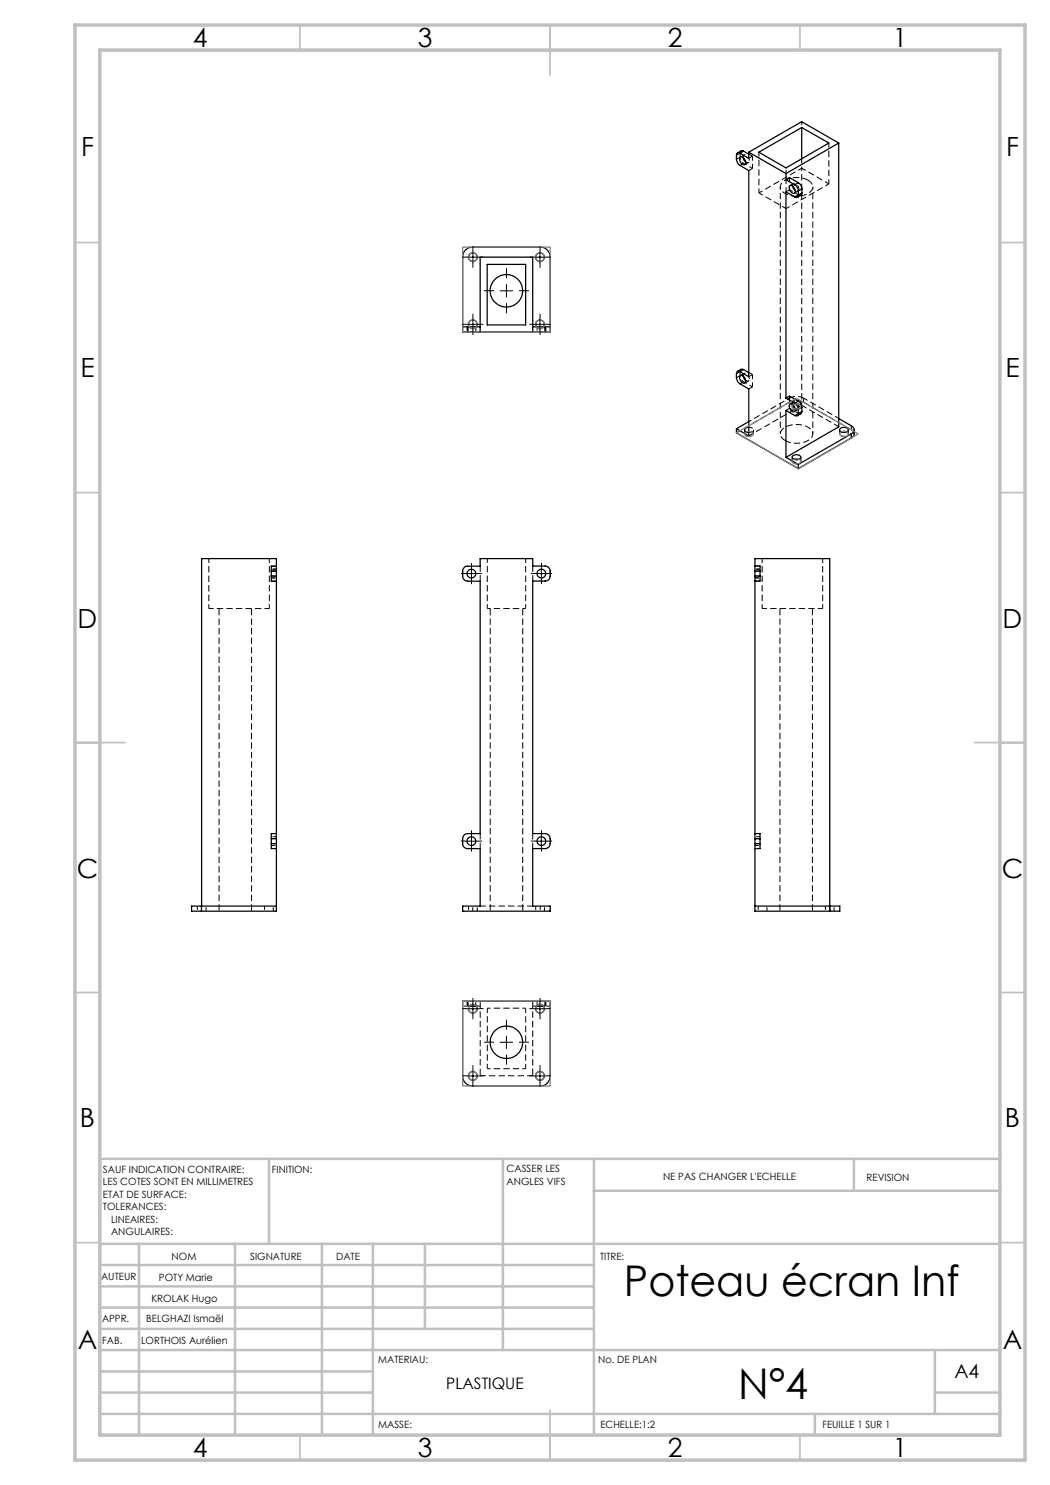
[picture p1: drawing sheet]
<svg xmlns="http://www.w3.org/2000/svg" width="210mm" height="297mm" viewBox="0 0 210 297" stroke-linecap="round" stroke-linejoin="round" font-family="sans-serif">
<path d="M161.6 36a4.5 4.5 0 0 0-5.3 .7 1.49 1.49 0 0 0 1 2.2 4.5 4.5 0 0 0 5.1-.9 1.36 1.36 0 0 0-.8-2M160.7 79.6a3.1 3.1 0 0 0-2.8 0M157 88.1a4.5 4.5 0 0 0 5.4-.7 1.49 1.49 0 0 0-1.1-2.1 4.5 4.5 0 0 0-5 .8 1.36 1.36 0 0 0 .7 2M157.9 80.4a3.1 3.1 0 0 1 2.8 0M96 113.2v3M106.5 116.2v-3M96 166.7v3M106.5 169.7v-3M106.5 181.2h-10.5M106.5 215.2h-10.5" fill="none" stroke="#000" stroke-width=".2" stroke-dasharray="1.3 .6" stroke-dashoffset=".1" stroke-linecap="butt"/>
<g fill="none" stroke="#000" stroke-width=".2" stroke-dasharray="1.3 .6" stroke-dashoffset=".4" stroke-linecap="butt">
<path d="M148 30.6l-.7 .4M148 31.4l-.7 .4M148 30.6v.8M148.7 32.7l-.7 .4M148.8 31l-.7 .4M149 32.9l.7-.4M149.8 30.8l.7 .4M149.9 32.1a.96 .96 0 0 0-1.1-1.1l-.2 .5M150.5 31.2l-.7 .4M150.5 31.2v2.5M150.5 33.7l-.7 .4M151.8 38.6v-8.2"/>
<path d="M151.8 38.6l5.4 3.1M157.2 38.4v-2.5M157.9 38l-.7 .4M157.9 38v-2.5M158.5 37.2a.43 .43 0 0 1 .3-.5 .43 .43 0 0 1 .5 .2l.5 .9M158.7 36.7l-.7 .4M158.9 38.6l.7-.4M159.7 39l-.7 .4M165.8 36.8l-5.5-3.2M165.8 36.8v-8.2M93.9 65.4l.7 .3M94.6 65.7l.7-.3"/>
<path d="M107.3 65.4l.7 .3M108 65.7l.7-.3M147.3 74.7l.7-.4M148 76.8l.7-.5M148 75.1l-.7 .4M148 74.3v.8M148.8 74.7l-.7 .4M149 76.6l.7-.4M149.9 75.8a.96 .96 0 0 0-1.1-1.1l-.2 .5M150.5 74.9l-.7-.4M150.5 74.9l-.7 .4M150.5 74.9v2.5"/>
<path d="M150.5 77.4l-.7 .4M157.9 79.6v.8M148.9 86v.8M150.7 86.8v-.8M157.9 81.7l-.7 .4M157.9 81.7v-2.5M158.4 91.4v.9M158.4 80.5v.8M158.7 92.6a.96 .96 0 0 0 1.5-.4l-.4-.4M158.7 80.4l-.7 .4M158.9 82.3l.7-.4M159.7 82.7l-.7 .4"/>
<path d="M159.8 81.5a.96 .96 0 0 0-1.1-1.1l-.2 .5M160.2 92.3v-.9M160.2 81.3v-.8M160.7 80.4v-.8M167.8 83.7l-7.1-4.1M167.9 86v.8M168.2 87.1a.96 .96 0 0 0 1.5-.4l-.4-.3M169.7 86.8v-.8M170.3 85.1v.9M41.8 121.7v-10M53.9 121.7v-10M97.5 121.7v-10"/>
<path d="M105.1 121.7v-10M152.4 121.7v-10M164.5 121.7v-10M96 201.2h-.7M106.5 201.2h.8"/>
</g>
<path d="M148.7 32.7l1.8 1M157.2 34.7v-1.2M157.9 38l1.8 1M160.3 24.3v1.2M150.5 77.4l-1.8-1.1M157.9 81.7l1.8 1M97.5 121.7h7.6M97.5 201.6h7.6M105.1 213.7h-7.6" fill="none" stroke="#000" stroke-width=".2" stroke-dasharray="1.3 .6" stroke-dashoffset=".6" stroke-linecap="butt"/>
<g fill="none" stroke="#000" stroke-width=".2" stroke-dasharray="1.3 .6" stroke-dashoffset=".5" stroke-linecap="butt">
<path d="M149.2 32.4l.5 .1 .2-.4M151.8 38.6l8.5-5M159.8 37.8l-.2 .4-.5-.1M165.8 36.8l-8.6 4.9M93.4 65.4v1M93.5 65.4v1M93.5 66.4v-1M95.2 66.4v-1M107.4 65.4v1M109 65.4v1M109 66.4v-1M109.2 66.4v-1"/>
<path d="M149.2 76.1l.5 .1 .2-.4M149.3 86.4l-.4 .4 .3 .3M149.8 86.5a.56 .56 0 0 0 .7-.2 .56 .56 0 0 0 0-.7l-.7-.2M158.8 91.8l-.4 .5 .3 .3M159.1 81.8l.5 .1 .2-.4M168.3 86.4l-.4 .4 .3 .3M170.3 86l.4 .3 .2 .5M54.3 113.2h1M54.3 116.2h1M54.3 115.2h1M54.3 114.2h1M54.3 115.6h1"/>
<path d="M55.3 113.8h-1M151 115.6h1M152 113.2h-1M152 116.2h-1M152 114.2h-1M152 115.2h-1M152 113.8h-1M54.3 167.7h1M54.3 169.1h1M55.3 168.7h-1M55.3 167.3h-1M151 167.7h1"/>
<path d="M151 169.1h1M152 168.7h-1M152 167.3h-1M39.5 181.2v1M40.3 182.2v-1M41.2 182.2v-1M52.9 181.2v1M54.7 182.2v-1M93.7 181.2v1M94.5 182.2v-1M95.5 182.2v-1M107.1 181.2v1"/>
<path d="M108 181.2v1M108.9 182.2v-1M151.6 181.2v1M153.4 182.2v-1M165.1 181.2v1M166 181.2v1M166.8 182.2v-1M93.4 200.2v1M93.5 200.2v1M93.5 201.2h-1M93.5 201.2v-1M95.2 201.2v-1"/>
<path d="M107.4 200.2v1M109 201.2v-1M109 200.2v1M109.2 201.2v-1M110 201.2h-1"/>
</g>
<path d="M170.3 86l-9.6-5.6M43.8 121.7v60.5M98 121.7v60.5M156 121.7v60.5M50.3 182.2v-60.5M104.5 182.2v-60.5M162.5 182.2v-60.5" fill="none" stroke="#000" stroke-width=".2" stroke-dasharray="1.3 .6" stroke-dashoffset="-.1" stroke-linecap="butt"/>
<g fill="none" stroke="#000" stroke-width=".25">
<path d="M148 30.7a.42 .42 0 0 0-.5-.1 .42 .42 0 0 0-.2 .4v.9a1.6 1.6 0 0 0 .7 1.2l1.8 1v41.2l-1.8-1M148 31.5a.96 .96 0 0 1 1.1 1.2 .54 .54 0 0 1-.5 .2 .54 .54 0 0 1-.5-.4l-.2-.6zM148.6 31.5l.2 .6 .4 .3M148.7 30.2l-.4-.1-.8 .5M148.7 30.2l1.1 .6M148.7 30.2l-.7 .5M149.8 30.4v1.3l-1.8-1M149.8 30.4l7.4 4.3M151.8 30.4l8.5-4.9 5.5 3.1-8.6 5zM157.2 35.9l1.8 1.1M157.2 34.7v1.2M157.2 35.9l.7-.4 1.8 1"/>
<path d="M157.9 37.2a.83 .83 0 0 1 1.1 .9 .45 .45 0 0 1-.2 .6 .45 .45 0 0 1-.6-.3l-.3-.6zM158.5 37.2l.5 .9M159 37a1.62 1.62 0 0 1 .7 1.2M159.7 39a.42 .42 0 0 1-.2 .5 .42 .42 0 0 1-.5-.1l-1.8-1v41.2M159.7 36.5a1.6 1.6 0 0 1 .7 1.3M159.7 38.2v.8M159.7 36.5l-.7 .5M160.3 25.5v6.2M160.4 38.6l-.1 .4-.8 .5M160.4 37.8l-.7 .4M160.4 37.8v.8M160.4 38.6l-.7 .4"/>
<path d="M167.7 28.6l-7.4-4.3-10.5 6.1M167.7 28.6l-10.5 6.1M167.7 28.6v56.8l-10.5 6.1M97.4 52.9h7.7v12.1h-7.7zM92.5 65.4h1M93.5 66.4h-1v-15a1.97 1.97 0 0 1 2-2h13.5a1.97 1.97 0 0 1 2 2v15h-1M93.5 66.4h15.5M93.5 65.4h2.5M93.5 65.4v1M93.8 65.4a.87 .87 0 0 1 .8-1.4 .87 .87 0 0 1 .7 1.4M96 66.4v-15h10.5v15M106.5 65.4h2.5"/>
<path d="M107.3 65.4a.87 .87 0 0 1 .7-1.4 .87 .87 0 0 1 .7 1.4M109 65.4h1M109 65.4v1M148 74.3a.44 .44 0 0 0-.5 0 .44 .44 0 0 0-.2 .4v.9a1.62 1.62 0 0 0 .7 1.2l1.8 1v9.4l-2.5-1.4M148 75.1a.98 .98 0 0 1 1 .5 .98 .98 0 0 1 0 1 1.07 1.07 0 0 1-1-1.5zM148.6 75.2l.2 .6 .4 .3M148.7 73.9l-.4-.1-.8 .5M148.7 73.9l-.7 .4M148.7 73.9l1.1 .6M157.2 79.6l1.8 1M157.2 79.6l.7-.4 1.8 1.1M147.3 85.8v.8l12.4 7.1"/>
<path d="M149.8 85.5a.55 .55 0 0 0-.6 .1 .55 .55 0 0 0-.2 .6l.8 .3M149.8 86.3l-.5 .1M149.8 84.3l-2.5 1.5M157.2 91.5l2.5 1.4M157.9 80.9a1 1 0 0 1 1 1.4 1.07 1.07 0 0 1-1-1.4zM158.5 91.2a1.03 1.03 0 0 1 1.7 .3 1.02 1.02 0 0 1-1.8 0zM158.5 80.9l.5 .9M158.8 91.9l.4-.1 .6 .1M159 80.6a1.6 1.6 0 0 1 .7 1.3M159.7 82.7a.44 .44 0 0 1-.2 .4 .44 .44 0 0 1-.5 0l-1.8-1v9.4M159.7 80.3a1.62 1.62 0 0 1 .7 1.2M159.7 81.9v.8"/>
<path d="M159.7 92.9v.8M159.7 80.3l-.7 .3M160.4 82.3l-.2 .5-.7 .3M160.4 81.5v.8M160.4 81.5l-.7 .4M160.4 82.3l-.7 .4M167.7 83.7l2.6 1.5a.86 .86 0 0 1 .5 .8 .86 .86 0 0 1-.5 .8M167.9 85.9a1.03 1.03 0 0 1 1.8 .1 1.04 1.04 0 0 1-1.8 0zM168.3 86.4l.4-.1 .6 .1M170.3 86.8l-10.6 6.1M170.3 86.8v.8M170.3 87.6l-10.6 6.1"/>
<path d="M170.9 86l-.1 1.1-.5 .5M54.3 115.2v1h1M54.3 114.2v1M54.3 114.2h1M54.3 115.2h1M55.3 113.2h-1v1M55.3 113.2v1M55.3 115.2v1M55.3 113.2v-1.5h-15v70.5M55.3 114.2v1M55.3 116.2v50.5M93 113.4l.3-.2h2.7v-1.5h10.5v1.5h2.5a1.02 1.02 0 0 1 1 1v1a.96 .96 0 0 1-1 1h-2.5v50.5h2.5a1.02 1.02 0 0 1 1 1v1a.96 .96 0 0 1-1 1h-2.5v11.5h3.5v1h-17.5v-1h3.5v-11.5h-2.5a.96 .96 0 0 1-1-1v-1a1.02 1.02 0 0 1 1-1h2.5v-50.5h-2.5a1.02 1.02 0 0 1-1-1v-1.2z"/>
<path d="M151 115.2v1M151 113.2h1v1M151 113.2v1M151 113.2v-1.5h14.9v69.5M151 114.2h1M151 115.2h1M151 114.2v1M151 116.2v50.5M152 115.2v1h-1M152 114.2v1M54.3 168.7v1h1M54.3 168.7h1"/>
<path d="M54.3 167.7v1M54.3 167.7h1M55.3 168.7v1M55.3 166.7v1M55.3 166.7h-1v1M55.3 169.7v12.5h-15M55.3 167.7v1M151 166.7v1M151 166.7h1v1M151 168.7v1M151 169.7v12.5h15M151 168.7h1"/>
<path d="M151 167.7h1M151 167.7v1M152 168.7v1h-1M152 167.7v1M55.3 181.2h-17v1h2M151 181.2h15M166 181.2h2v1h-2M166 181.2v1M92.5 200.2h17.5v15a1.97 1.97 0 0 1-2 2h-13.5a1.97 1.97 0 0 1-2-2zM93.8 201.3h1.5M107.3 201.3h1.4"/>
<circle cx="94.6" cy="51.4" r=".87"/>
<circle cx="101.3" cy="58.2" r="3.2"/>
<circle cx="108" cy="51.4" r=".87"/>
<circle cx="94.3" cy="114.7" r=".86"/>
<circle cx="108.3" cy="114.7" r=".86"/>
<circle cx="94.3" cy="168.2" r=".87"/>
<circle cx="108.3" cy="168.2" r=".87"/>
<circle cx="94.6" cy="201.7" r=".87"/>
<circle cx="94.6" cy="215.2" r=".87"/>
<circle cx="101.3" cy="208.5" r="3.2"/>
<circle cx="108" cy="215.2" r=".87"/>
<circle cx="108" cy="201.7" r=".87"/>
</g>
<path d="M158.7 80.8a.96 .96 0 0 0 1.5-.4 1.03 1.03 0 0 0-1.8 .1l.3 .3M158.7 81.6a.96 .96 0 0 0 1.5-.4 1.03 1.03 0 0 0-1.8 .1l.3 .3M160.3 81.1l-10.5 6.1M53.9 121.7h-12.1M164.5 121.7h-12.1M97.5 201.6v12.1M105.1 213.7v-12.1" fill="none" stroke="#000" stroke-width=".2" stroke-dasharray="1.3 .6" stroke-dashoffset=".3" stroke-linecap="butt"/>
<path d="M148 30.6l.2-.4M160.2 39h-.5M148 74.3l.2-.5M160.2 82.7h-.5M93.9 201.2h-.4M108.7 201.2h.3" fill="none" stroke="#000" stroke-width=".2" stroke-dasharray="1.3 .6" stroke-linecap="butt"/>
<path d="M96 215.2v-15M106.5 200.2v15" fill="none" stroke="#000" stroke-width=".2" stroke-dasharray="1.3 .6" stroke-dashoffset="-.2" stroke-linecap="butt"/>
<path d="M160.3 33.6v-1.9" fill="none" stroke="#000" stroke-width=".2" stroke-dasharray="1.3 .6" stroke-dashoffset="1" stroke-linecap="butt"/>
<path d="M148 31.4a1.56 1.56 0 0 0 .7 1.3M156.1 37.4v49.4M160.3 33.6v47.5M148.7 76.3a1.56 1.56 0 0 1-.7-1.2M157.9 79.6l-8.1 4.7M162.6 86.8v-49.4" fill="none" stroke="#000" stroke-width=".2" stroke-dasharray="1.3 .6" stroke-dashoffset=".7" stroke-linecap="butt"/>
<path d="M149.2 87.1a.96 .96 0 0 0 1.5-.4l-.4-.3-.5-.1M157.9 80.4l-10.6 6.2M167.8 85.4l-7.5-4.3" fill="none" stroke="#000" stroke-width=".2" stroke-dasharray="1.3 .6" stroke-dashoffset=".2" stroke-linecap="butt"/>
<g fill="none" stroke="#808080" stroke-width=".25">
<path d="M92.5 49.4h17.5v17h-17.5zM147.3 86.6l12-6.9 12.4 7.1-12 6.9zM149 86.6a1.01 1.01 0 0 1 1.7 .3 1.07 1.07 0 0 1-1.8-.2zM158.5 92.1a1.1 1.1 0 0 1 1.7 .2 .97 .97 0 0 1-1.8-.1zM158.5 81a1 1 0 0 1 1.7 .4 1.01 1.01 0 0 1-1.8-.1zM168 86.5a1 1 0 0 1 1.7 .4 1.04 1.04 0 0 1-1.8-.2zM92.5 200.2h17.5v17h-17.5z"/>
<circle cx="94.6" cy="51.5" r=".87"/>
<circle cx="108" cy="51.5" r=".87"/>
<circle cx="94.6" cy="64.9" r=".88"/>
<circle cx="108" cy="64.9" r=".88"/>
<circle cx="94.6" cy="201.7" r=".88"/>
<circle cx="94.6" cy="215.2" r=".87"/>
<circle cx="108" cy="201.7" r=".88"/>
<circle cx="108" cy="215.2" r=".87"/>
</g>
<g fill="none" stroke="#000" stroke-width=".2" stroke-dasharray="30.5 1.3 1.3 1.3" stroke-linecap="butt">
<path d="M93.3 51.4h-.8M94.6 50.2v-.9M94.6 52.7v.9M95.8 51.4h.9M98.8 58.1h-2M101.3 55.6v-2M103.8 58.1h2M106.8 51.4h-.9M108 50.2v-.9M108 52.7v.9M109.3 51.4h.8M93.3 64.9h-.8"/>
<path d="M94.6 63.6v-.9M94.6 66.1v.9M95.8 64.9h.9M101.3 60.6v2M106.8 64.9h-.9M108 63.6v-.9M108 66.1v.9M109.3 64.9h.8M93 114.7h-.8M94.3 113.5v-.9M94.3 116v.8M95.5 114.7h.9"/>
<path d="M107 114.7h-.8M108.3 113.5v-.9M108.3 116v.8M109.5 114.7h.9M93 168.2h-.8M94.3 167v-.9M94.3 169.5v.8M95.5 168.2h.9M107 168.2h-.8M108.3 167v-.9M108.3 169.5v.8M109.5 168.2h.9"/>
<path d="M93.3 201.7h-.8M93.3 215.2h-.8M94.6 200.5v-.9M94.6 203v.8M94.6 213.9v-.9M94.6 216.4v.9M95.8 201.7h.9M95.8 215.2h.9M98.8 208.4h-2M101.3 205.9v-2M101.3 210.9v2M103.8 208.4h2"/>
<path d="M106.8 201.7h-.9M106.8 215.2h-.9M108 200.5v-.9M108 203v.8M108 213.9v-.9M108 216.4v.9M109.3 201.7h.8M109.3 215.2h.8"/>
</g>
<g fill="none" stroke="#000" stroke-width=".2">
<path d="M93.3 51.4h2.5M94.6 50.2v2.5M100 58.2h2.5M101.3 56.9v2.5M106.8 51.4h2.5M108 50.2v2.5M93.3 64.9h2.5M94.6 63.6v2.5M106.8 64.9h2.5M108 63.6v2.5M93 114.7h2.5M94.3 113.5v2.5"/>
<path d="M107 114.7h2.5M108.3 113.5v2.5M93 168.2h2.5M94.3 167v2.5M107 168.2h2.5M108.3 167v2.5M93.3 201.8h2.5M93.3 215.2h2.5M94.6 200.5v2.5M94.6 213.9v2.5M100 208.5h2.5M101.3 207.2v2.5"/>
<path d="M106.8 201.8h2.5M106.8 215.2h2.5M108 200.5v2.5M108 213.9v2.5"/>
</g>
<g fill="none" stroke="#c0c0c0" stroke-width=".35">
<path d="M60 5v5M110 5v10M160 5v5M15 48.5h5M200 48.5h5M15 98.5h5M200 98.5h5M15 148.5h10M195 148.5h10M15 198.5h5M200 198.5h5M15 248.5h5"/>
<path d="M200 248.5h5M60 287v5M110 282v10M160 287v5"/>
</g>
<g fill="none" stroke="#c0c0c0" stroke-width=".5">
<path d="M53.8 231.8v17M100.6 231.8v38.2M118.8 231.8v55.2M118.8 238.2h81.2M170.8 231.8v6.4M200 231.8h-180v55.2M20 248.8h180M20 257.3h98.8M20 253h98.8M27.8 248.8v38.2M47 248.8v38.2M64.4 248.8v38.2"/>
<path d="M74.6 248.8v38.2M85 248.8v17M20 265.8h98.8M20 261.5h98.8M20 278.5h54.6M20 274.3h54.6M20 270h180M187 278.5h13M187 270v12.8M20 282.8h180M163 282.8v4.2"/>
</g>
<path d="M15 5h190v287h-190zM20 10h180v277h-180z" fill="none" stroke="#c0c0c0" stroke-width=".7"/>
<g font-size="8.5">
<text x="124.8" y="259.3">Poteau écran Inf</text>
<text x="147.6" y="279.7">N°4</text>
</g>
<g font-size="5.3">
<text x="38.5" y="9.5">4</text>
<text x="83.5" y="9.5">3</text>
<text x="133.5" y="9.5">2</text>
<text x="178.5" y="9.5">1</text>
<text x="16.2" y="31.3">F</text>
<text x="201.2" y="31.3">F</text>
<text x="16.1" y="75.5">E</text>
<text x="201.1" y="75.5">E</text>
<text x="15.5" y="125.5">D</text>
<text x="200.5" y="125.5">D</text>
<text x="15.4" y="175.5">C</text>
<text x="200.4" y="175.5">C</text>
<text x="16" y="225.5">B</text>
<text x="201" y="225.5">B</text>
<text x="15.5" y="269.8">A</text>
<text x="200.5" y="269.8">A</text>
<text x="38.5" y="291.5">4</text>
<text x="83.5" y="291.5">3</text>
<text x="133.5" y="291.5">2</text>
<text x="178.5" y="291.5">1</text>
</g>
<text font-size="3.9" x="190.9" y="275.5">A4</text>
<text font-size="3.2" x="89.2" y="277.9">PLASTIQUE</text>
<g font-size="2">
<text x="20.6" y="234.6">SAUF INDICATION CONTRAIRE:</text>
<text x="20.6" y="237.1">LES COTES SONT EN MILLIMETRES</text>
<text x="20.6" y="239.6">ETAT DE SURFACE:</text>
<text x="54.4" y="234.6">FINITION:</text>
<text x="101.3" y="234.5">CASSER LES</text>
<text x="101.3" y="237">ANGLES VIFS</text>
<text x="132.6" y="236">NE PAS CHANGER L'ECHELLE</text>
<text x="173.3" y="236.2">REVISION</text>
<text x="20.6" y="242.1">TOLERANCES:</text>
<text x="22.2" y="244.6">LINEAIRES:</text>
<text x="22.2" y="247.1">ANGULAIRES:</text>
<text x="34.3" y="252">NOM</text>
<text x="50" y="251.9">SIGNATURE</text>
<text x="67.2" y="251.9">DATE</text>
<text x="120" y="251.9">TITRE:</text>
<text x="20.2" y="256.1">AUTEUR</text>
<text x="31.8" y="256.1">POTY Marie</text>
<text x="30.3" y="260.3">KROLAK Hugo</text>
<text x="20.4" y="264.4">APPR.</text>
<text x="20.5" y="268.8">FAB.</text>
<text x="28.2" y="268.8">LORTHOIS Aurélien</text>
<text x="29.3" y="264.4">BELGHAZI Ismaël</text>
<text x="75.6" y="272.5">MATERIAU:</text>
<text x="119.6" y="272.5">No. DE PLAN</text>
<text x="75.6" y="285.5">MASSE:</text>
<text x="120.1" y="285.6">ECHELLE:1:2</text>
<text x="164.5" y="285.6">FEUILLE 1 SUR 1</text>
</g>
</svg>
